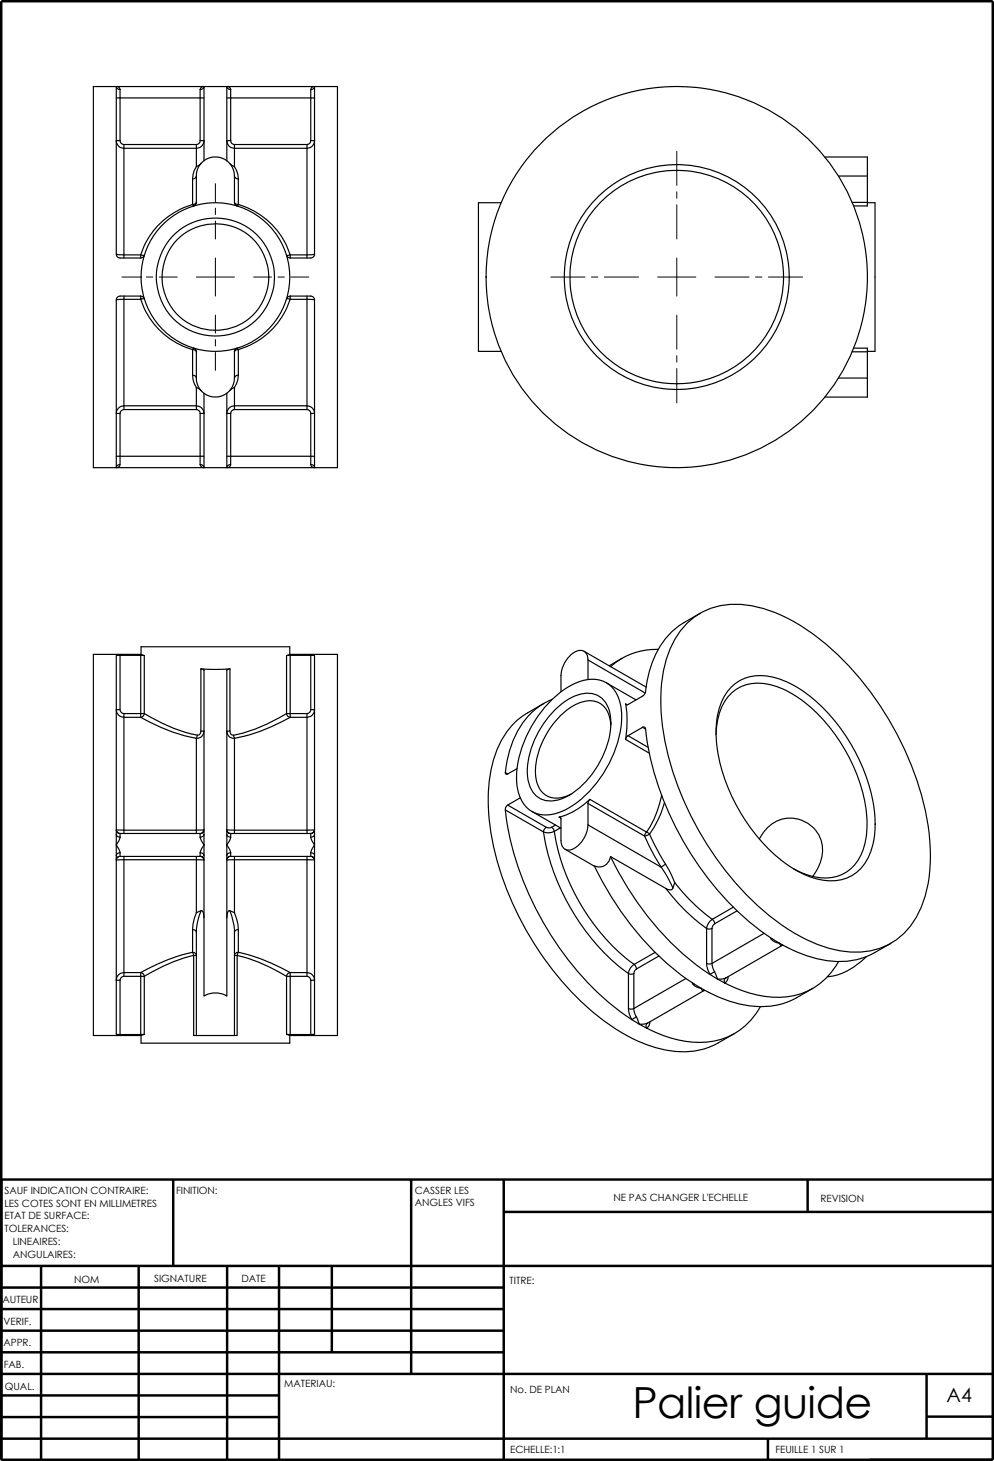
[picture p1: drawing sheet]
<svg xmlns="http://www.w3.org/2000/svg" width="195mm" height="287mm" viewBox="0 0 195 287" stroke-linecap="round" stroke-linejoin="round" font-family="sans-serif">
<g fill="none" stroke="#000" stroke-width=".49">
<path d="M.2 .2h195.1v287h-195.1zM34.1 232.1v17M80.9 232.1v38.3M99.1 238.5h96.2M99.1 232.1v55.2M158.8 232v6.4M195.3 232.1h-195v55.2M.3 249.1h195M.3 253.4h98.8M.3 257.6h98.8M8.1 249.1v38.2M27.3 249.1v38.2"/>
<path d="M44.7 249.1v38.2M54.9 249.1v38.2M65.3 249.1v17M.3 266.1h98.8M.3 261.8h98.8M.3 274.6h54.6M.3 278.8h54.6M.3 270.4h195M182.2 278.8h13.1M182.2 270.2v12.8M.3 283.1h195M151 283v4.2"/>
</g>
<g fill="none" stroke="#000" stroke-width=".23">
<path d="M18.4 17h48v75h-48zM22.9 17.1v32.9a.75 .75 0 0 0 .7 .8h4.1M22.9 19.3h.7M22.9 17.1a.68 .68 0 0 0 .7 .5M22.9 17.1v-.1a.65 .65 0 0 1 .7 .6M23.6 17.6v1.7M23.6 19.3v8.4M23.6 19.3h15.8M39.4 19.3h.7M39.4 17.6v1.7M39.4 19.3v8.4M40.1 17.1v14.5"/>
<path d="M40.1 17.1a.72 .72 0 0 1-.7 .5M40.1 17.1l-.5 .1-.2 .4M44.6 17.1v14.5M44.6 19.3h.8M44.6 17.1a.72 .72 0 0 0 .8 .5M44.6 17.1l.2-.1a.64 .64 0 0 1 .6 .6M45.4 17.6v1.7M45.4 19.3v8.4M45.4 19.3h15.7M61.1 19.3h.8M61.1 19.3v8.4M61.9 17.1v33.1a.8 .8 0 0 1-.8 .6h-4"/>
<path d="M61.9 17.1a.68 .68 0 0 1-.8 .5v1.7M61.9 17.1l-.6 .1-.2 .4M23.6 27.7h-.7a1.48 1.48 0 0 0 1.5 1.5v21M23.6 27.7a.76 .76 0 0 0 .8 .7M24.4 28.4v.8h14.2M24.4 28.4h14.2M37.9 35.2v5M38.6 39.8l-.3 .6-.3 .1-.1-.3M38.6 29.2v3.6M38.6 32.8l-.6 1.5-.1 .9M38.6 39.8l-.1 .3-.6 .1M38.6 34.6a.67 .67 0 0 1-.7 .6"/>
<path d="M38.6 28.4v.8M39.4 27.7h.7a1.52 1.52 0 0 1-1.5 1.5M39.4 27.7a.72 .72 0 0 1-.8 .7M39.5 32.2l-.9 .6M45.2 32.2l.9 .6M45.4 27.7h-.8a1.48 1.48 0 0 0 1.5 1.5M45.4 27.7a.72 .72 0 0 0 .7 .7v.8M46.1 34.6l-.1-.9-.4-.9-.7-.9-.7-.5-1.1-.4-1.1-.1-.8 .2-.9 .4-1.1 1-.5 1.4-.1 5.9M46.1 32.8l.7 1.5 .1 .9M46.1 29.2v3.6M46.1 34.6a.71 .71 0 0 0 .8 .6M46.1 34.6v5.2"/>
<path d="M46.1 29.2h14.3M46.1 28.4h14.3M46.1 39.8l.4 .6 .2 .1 .2-.3a15.2 15.2 0 0 1 10.2 10M46.9 35.2v5l-.6-.1-.2-.3M60.4 29.2v21M60.4 28.4v.8M61.1 27.7h.8a1.49 1.49 0 0 1-1.5 1.5M61.1 27.7a.72 .72 0 0 1-.7 .7M98.6 39.9h-4.5v5.7v23.5h4.5M162.2 30.9h8.4v8.9M164.9 34.6h5.7M167.6 39.8h3"/>
<path d="M170.6 39.9h1.5v2.3v26.9h-1.5M170.6 39.8v.7h-2.7M22.9 50l1.5 .2M24.4 58.9l-1.5 .1M24.4 58.9h3.3a15.1 15.1 0 0 0 10.2 9.9l.1-.3 .3 .1 .3 .6M24.4 58.9v21M24.4 50.2v.6M24.4 58.3v.6M24.4 50.2h3.3M27.7 50.2h.7l-.3 .4-.4 .2M27.7 58.3a.7 .7 0 0 1 .7 .5l-.7 .1zM27.7 58.3h-4.1a.75 .75 0 0 0-.7 .7v33"/>
<path d="M27.7 50.2v.6M37.9 40.2a15.1 15.1 0 0 0-10.2 10M57.1 58.3h4.2a.74 .74 0 0 1 .6 .7v33M57.1 58.3a.75 .75 0 0 0-.7 .5l.7 .1M57.1 50.2h-.7l.2 .4 .5 .2M57.1 58.3v.6M57.1 50.2v.6M57.1 58.9a15.2 15.2 0 0 1-10.2 9.9M57.1 58.9h3.3M57.1 50.2h3.3M60.4 58.9l1.4 .1M60.4 58.9v21"/>
<path d="M60.4 50.2v.6M60.4 58.3v.6M61.8 50l-1.4 .2M24.4 79.9a1.52 1.52 0 0 0-1.5 1.5h.7M24.4 79.9v.7M24.4 79.9h14.2M37.9 73.8l.1 .9 .6 1.5M37.9 73.8a.67 .67 0 0 1 .7 .6M38.6 69.2l.1 6 .5 1.3 1.1 1 .9 .4 1 .2h.8l1.2-.5 .7-.5 .7-.9 .4-.9 .1-.9M38.6 69.2a.65 .65 0 0 0-.7-.4v5M38.6 76.2v3.7M38.6 76.2l.9 .7"/>
<path d="M38.6 79.9a1.52 1.52 0 0 1 1.5 1.5h-.7v8.4M38.6 79.9v.7M40.1 77.4v14.6M44.6 77.4v14.6M46.1 76.2v3.7M46.1 69.2v5.2a.71 .71 0 0 1 .8-.6M46.1 76.2l-.9 .7M46.1 79.9a1.52 1.52 0 0 0-1.5 1.5h.8M46.1 79.9v.7a.76 .76 0 0 0-.7 .8M46.1 79.9h14.3M46.9 68.8l-.2-.3-.2 .1-.3 .2-.1 .4M46.9 68.8v5"/>
<path d="M46.9 73.8l-.1 .9-.7 1.5M46.9 68.8l-.4 .1-.4 .3M60.4 79.9a1.48 1.48 0 0 1 1.5 1.5h-.8M60.4 79.9v.7M164.9 74.4h5.7M167.6 69.2h3M167.9 68.5h2.7v.7M170.6 74.4v3.7h-8.4M170.6 69.2v5.2M22.9 89.8h.7M23.6 89.8v1.6a.68 .68 0 0 0-.7 .6M23.6 91.4l-.2 .4-.5 .2"/>
<path d="M23.6 81.4v8.4M23.6 89.8h15.8M24.4 80.6a.8 .8 0 0 0-.8 .8M24.4 80.6h14.2M38.6 80.6a.76 .76 0 0 1 .8 .8M39.4 89.8h.7M39.4 89.8v1.6M39.4 91.4a.72 .72 0 0 1 .7 .6M39.4 91.4l.2 .5 .5 .1M44.6 89.8h.8M45.4 89.8v1.6a.72 .72 0 0 0-.8 .6M45.4 91.4l-.4 .5-.4 .1"/>
<path d="M45.4 81.4v8.4M45.4 89.8h15.7M46.1 80.6h14.3M60.4 80.6a.76 .76 0 0 1 .7 .8M61.1 89.8h.8M61.1 89.8v1.6M61.1 91.4a.68 .68 0 0 1 .8 .6M61.1 91.4l.3 .5 .5 .1M61.1 81.4v8.4M23.6 129h-.7v35.2M23.6 129v10.6h-.7a1.48 1.48 0 0 0 1.5 1.5M23.6 139.6a.8 .8 0 0 0 .8 .8"/>
<path d="M23.6 129h4.1M27.7 129h.7M27.7 129v11.4h-3.3M27.7 128.8h-9.3v43.7v31.3h9.3M27.7 128.8l.7 .2M27.7 128.8v-1.5h10.4h18.9v1.5M28.4 129v11.4M39.5 131.6l2.8 .1 2.9-.1M39.5 131.6l.6 .3v32.3M39.5 131.6v12.3M45.2 131.6l-.6 .3v32.3M45.2 131.6v12.3h-.6a1.38 1.38 0 0 0 1.5 1.4"/>
<path d="M56.4 129v11.4M57 128.8h9.4v40.6v34.4h-9.4M57 128.8l-.6 .2M57.1 129h-.7M57.1 129h4M57.1 129v11.4M61.1 129h.8v35.2M61.1 139.6h.8a1.48 1.48 0 0 1-1.5 1.5M61.1 139.6a.76 .76 0 0 1-.7 .8M61.1 129v10.6M107 138.4a23.2 23.2 0 0 0-6.1 4.1 21.2 21.2 0 0 0-4.9 14.2 54.1 54.1 0 0 0 8.3 27.8 53.1 53.1 0 0 0 19.2 19.4 20.8 20.8 0 0 0 14.6 2.6l2.2-.8 4.2-2.3M108.1 138.1a13.4 13.4 0 0 1 7.9-4.4 5.4 5.4 0 0 1 5.9 4.4 16.8 16.8 0 0 1-1.7 11.3 20.1 20.1 0 0 1-10.4 10.5 5.7 5.7 0 0 1-8-4.4 18.6 18.6 0 0 1 2.9-12.9 23.8 23.8 0 0 1 3.4-4.5z"/>
<path d="M108.6 137.6a14.9 14.9 0 0 0-8.5 10.6l-.7 3.8M109.3 139.5a9.2 9.2 0 0 1 6.9-3.1 4.8 4.8 0 0 1 3.9 5.1 17.7 17.7 0 0 1-9 15.4 5.1 5.1 0 0 1-5.8-.5 8.5 8.5 0 0 1-1.2-7.8 19.3 19.3 0 0 1 5.2-9.1zM114.9 128.2l12.2 7M115.6 129.9a1.66 1.66 0 0 0-.9-1.8 1.66 1.66 0 0 0-1.9 .3 6 6 0 0 0-2.5 4.5v3.2M115.6 129.9l11.3 6.5M115.6 129.9v3.8M119.2 134.4l5.9 3.3M122.4 129.5l-2.6 1.5M123.1 138.5a22 22 0 0 1 0 7M123.1 138.5l.3 .2M129.5 127.8a13.4 13.4 0 0 0-9.4 3.4M135 122.8a13.8 13.8 0 0 1 13.1-3.6 32.9 32.9 0 0 1 15.3 8.4 61.3 61.3 0 0 1 19.3 36.4 28.9 28.9 0 0 1-2.2 15.9 13.4 13.4 0 0 1-14.3 7.3 30.1 30.1 0 0 1-14.8-6.9 60.6 60.6 0 0 1-21.3-38.8 28.6 28.6 0 0 1 2.2-14.8l.8-1.5z"/>
<path d="M137.7 120.7a23.1 23.1 0 0 0-6.2 4.3 20.9 20.9 0 0 0-4.6 11.5l-.5 .5-2.9 1.6-.3 .1-.1-.2M143.7 135.3a8.5 8.5 0 0 1 8.9-1.9 24.8 24.8 0 0 1 11.8 8.7 34 34 0 0 1 7.7 20.1 12.3 12.3 0 0 1-3.5 9.3 9.3 9.3 0 0 1-9.6 .9 29.3 29.3 0 0 1-13.4-12.5 30.7 30.7 0 0 1-4.7-17.4 11.7 11.7 0 0 1 2.8-7.2zM24.4 141.1v22.3M24.4 141.1h3.3a35.2 35.2 0 0 0 10.9 4.2M24.4 140.4v.7M27.7 140.4h.7a.66 .66 0 0 1-.7 .7zM28.4 140.4a33.1 33.1 0 0 0 10.4 4.3M38.6 145.3v18.1M38.8 144.7l-.2 .6M39.5 143.9h.6a1.38 1.38 0 0 1-1.5 1.4M39.5 143.9l-.2 .6-.5 .2M45.2 143.9l.2 .6 .5 .2 .2 .6"/>
<path d="M46.1 145.3v18.1M56.4 140.4a32.6 32.6 0 0 1-10.5 4.3M56.4 140.4a.76 .76 0 0 0 .7 .7M56.4 140.4h.7M57.1 141.1l-.7 .4a35.3 35.3 0 0 1-10.3 3.8M57.1 140.4v.7M57.1 141.1h3.3M57.1 140.4h3.3M60.4 141.1v22.3M60.4 140.4v.7M99.4 152l.1 .3h.4M99.4 159.4a60.6 60.6 0 0 0 21.9 39.2l3 2"/>
<path d="M99.4 152l.5 .3M99.4 159.4l7.5 4.3M99.9 158.4l-.4 .3-.1 .7M99.9 158.4l7.5 4.4 .6 .1 .5-.1M101.7 151.2l-1.8 1.1M102.3 157l-2.4 1.4M104.6 159.7l5.7 3.3M115.6 158.1v4.2M115.6 158.1l11.2 6.4M116 157.3a14.1 14.1 0 0 1-6 3.5M116 157.3l-.4 .8M116 157.3l11.2 6.4"/>
<path d="M120.1 142.7a4.5 4.5 0 0 0-3.6-4.8 9.2 9.2 0 0 0-7.1 3.9 15.3 15.3 0 0 0-4 11.5 4.1 4.1 0 0 0 5.9 3.4l1-.4M123.1 145.5l4.6 2.7M123.5 144.8l-.3 .2-.1 .5M123.5 144.8l4 2.3M126.4 143.1a.34 .34 0 0 1 .5 .1l.1 .3M126.4 143.1l.6 .4M126.4 143.1l-2.9 1.7M127 143.5a60.2 60.2 0 0 0 23.6 40.4l2.7 1.7M130.1 156.5a19.8 19.8 0 0 1-2.9 7.2M130.7 157.9a18.9 18.9 0 0 1-2.9 6.2M140.8 144.6a10.6 10.6 0 0 1 4-9 8.9 8.9 0 0 1 8.5-.3 27.9 27.9 0 0 1 12.9 12.3 29 29 0 0 1 4.2 16.4 9.3 9.3 0 0 1-4.8 8.1 10.7 10.7 0 0 1-9.5-1.1M22.9 166.3l.7 1.5"/>
<path d="M22.9 164.2v2.1M22.9 166.3v2M22.9 168.3v35.2l.7 .1M22.9 164.2a.65 .65 0 0 0 .7 .5M22.9 163.3l.2 .5 .5 .2M22.9 163.3l1.5 .1M23.6 167.8v.7M23.6 164.7l-.1 .6-.6 1M23.6 164v.7M23.6 164h15.8v.7M23.6 167.8a.65 .65 0 0 0-.7 .5M23.6 168.5l-.5 .2-.2 .6"/>
<path d="M24.4 169.2h-1.5M24.4 169.2v22.2M24.4 163.4v.6M24.4 168.5v.7M24.4 163.4h14.2M24.4 169.2h14.2M38.6 169.2h1.5M38.6 169.2v10.4M38.6 179.6l-.6 2.3-.1 1M38.6 163.4v.6M38.6 168.5v.7M39.4 164.7l.7 1.6"/>
<path d="M39.4 167.8v.7h-15.8M39.4 167.8a.69 .69 0 0 1 .7 .5M39.4 168.5l.4 .1 .3 .7M39.5 179.2h.3a1.59 1.59 0 0 1 .3 1.4M39.5 179.2l-.9 .4M39.5 179.2l-.6 2.1-.3 2.1M40.1 163.3l-1.5 .1M40.1 168.3v27.7a4.6 4.6 0 0 1 4.5 0v-27.7M40.1 166.3v2M40.1 164.2v2.1M40.1 166.3l-.7 1.5M40.1 164.2a.69 .69 0 0 1-.7 .5"/>
<path d="M40.1 163.3l-.2 .5-.5 .2M44.6 164.2v2.1M44.6 166.3v2M44.6 166.3l.5 .8 .3 .7M44.6 164.2a.69 .69 0 0 0 .8 .5M44.6 163.3l.2 .5 .6 .2M44.7 163.3l1.4 .1M45.2 179.2l.9 .4M45.2 179.2h-.2a1.43 1.43 0 0 0-.4 1.4M45.2 179.2a11.3 11.3 0 0 1 .9 4.2M45.4 167.8v.7M45.4 164.7l-.3 .8-.5 .8"/>
<path d="M45.4 164v.7M45.4 167.8a.69 .69 0 0 0-.8 .5M45.4 168.5l-.6 .2-.2 .6M45.4 168.5h15.7M45.4 164h15.7M46.1 169.2h-1.4M46.1 169.2v10.4M46.1 179.6l.7 2.3 .1 1M46.1 163.4v.6M46.1 168.5v.7M46.1 163.4h14.3M46.1 169.2h14.3"/>
<path d="M60.4 169.2h1.4M60.4 169.2v22.2a1.49 1.49 0 0 1 1.5 1.5h-.8v10.7M60.4 163.4v.6M60.4 168.5v.7M61.1 164.7l.8 1.6M61.1 167.8v.7M61.1 164v.7M61.1 167.8a.65 .65 0 0 1 .8 .5M61.1 168.5l.5 .2 .3 .6M61.8 163.3l-1.4 .1M61.9 166.3l-.8 1.5M61.9 168.3v35.2l-.8 .1"/>
<path d="M61.9 166.3v2M61.9 164.2v2.1M61.9 164.2a.65 .65 0 0 1-.8 .5M61.9 163.3l-.3 .5-.5 .2M106.9 163.7a43.6 43.6 0 0 0 16.7 27.9M107.4 162.8l-.3 .4-.2 .5M108.5 162.8l.5 .8M109 163.6a41 41 0 0 0 15.7 26.2M109 163.6l-1.1 .3-1-.2M109.3 162.4l-.8 .4M110 160.8h.2l.1 .3v4.3a1.65 1.65 0 0 0 .9 1.8 1.65 1.65 0 0 0 2-.4 5.9 5.9 0 0 0 2.4-4.5M110 160.8l.3 .2"/>
<path d="M110.2 162.9l-1.2 .7M111.1 167.1l5.8 3.4M115.6 162.3l14.4 8.3M120.1 168.6a2.27 2.27 0 0 1-3.2 1.8 56.8 56.8 0 0 0 20.3 23.6 27.8 27.8 0 0 0 11.9 4.1 13.9 13.9 0 0 0 7.6-1.8l3.1-1.8M120.1 168.6a57.6 57.6 0 0 0 19.5 23.2M120.1 168.6l10.8 6.2M126.8 164.5l2 4.1 1.2 2M127.2 163.7l-.4 .8M127.2 163.7l.6 .4M127.8 164.1l1.6 3.4 1.5 2.6M127.8 164.1l-1 .4M130 170.6l1.3 2.1 1 2"/>
<path d="M130.9 170.1l1.8 3.6M130.9 170.1l-.9 .5M130.9 174.8a37.1 37.1 0 0 0 8.1 7.9M132.3 174.7a.85 .85 0 0 1-1.4 .1M132.7 173.7a36.5 36.5 0 0 0 7.4 7.2M132.7 173.7l-.4 1M144.2 178.5l-4.1 2.4M145 179.2l-4.4 2.6M149.3 165.1a6.5 6.5 0 0 1 10.7-2.2 6.7 6.7 0 0 1 .6 8.4l-.7 1.1M23.6 192.9v10.7M24.4 191.4a1.48 1.48 0 0 0-1.5 1.5h.7M24.4 192.1a.8 .8 0 0 0-.8 .8"/>
<path d="M24.4 191.4v.7M24.4 191.4h3.3M24.4 192.1h3.3v11.5M27.7 191.4a.76 .76 0 0 1 .7 .7M27.7 191.4v.7h.7M28.4 192.1a33.7 33.7 0 0 1 9.7-4.1v15.8h.5M28.4 192.1v11.4M37.9 182.9v4.5M37.9 187.4a37.2 37.2 0 0 0-10.2 4M37.9 182.9a.65 .65 0 0 1 .7 .5M37.9 187.4h.1a.58 .58 0 0 1 .6 .6h-.5zM38.6 183.4v20.4"/>
<path d="M46.1 183.4v20.4M46.9 187.4a37.9 37.9 0 0 1 10.2 4M46.9 182.9v4.5M46.9 182.9a.69 .69 0 0 0-.8 .5M46.9 187.4h-.2a.68 .68 0 0 0-.6 .6 27.6 27.6 0 0 1 10.3 4.1M46.9 187.4l-.3 .6v15.8h-.5M56.4 192.1h.7M56.4 192.1v11.4M57.1 191.4a.76 .76 0 0 0-.7 .7M57.1 191.4v.7M57.1 191.4h3.3v.7M57.1 192.1h3.3"/>
<path d="M57.1 192.1v11.5M60.4 192.1a.76 .76 0 0 1 .7 .8M123.6 198.4a4.4 4.4 0 0 0 .7 2.2M123.6 198.4l.6 .2 .5-.2M123.6 191.6l.5 .1 .6-.1M123.6 191.6v6.8M124.7 198.4l.1 .9 .4 .8M124.7 191.6v6.8M124.7 189.8l-.8 .8-.3 1M124.7 189.8l.5 .9M125.2 190.7l-.4 .4-.1 .5M128.9 187.4l-4.2 2.4"/>
<path d="M129.6 188.1l-4.4 2.6M134.9 192.5l-10.2 5.9M136.2 193.4l.1 .3M136.3 193.7l.7 .5 .9 .3 .3 .4h.3M136.5 193.6l-.2 .1M138.5 194.9l-11.1 6.4M138.6 194.9h-.1M139 189.6l.2 1.1 .4 1.1M139 189.6l.4 .1 .6-.1M139 182.7l.5 .1 .5-.1M139 182.7v6.9M139.6 191.8l1.5 .8"/>
<path d="M140 189.6l.2 .8 .3 .8M140 182.7v6.9M140.1 180.9l.3 .4 .2 .5M140.1 180.9l-.8 .8-.3 1M140.5 191.2l.6 1.4M140.5 191.2l-.9 .6M140.6 181.8l-.4 .4-.2 .5M141.1 192.6l1.4 .8M142.7 192.5l-.7 .1h-.9M142.7 192.5a.7 .7 0 0 0-.2 .9M142.8 192.4l-.1 .1M143.2 192.2a1.44 1.44 0 0 1-.7 1.2"/>
<path d="M149.6 198.1a13.4 13.4 0 0 1-14.1 6.9 24.6 24.6 0 0 1-8.3-2.7M150.3 183.7l-10.3 5.9M151.5 184.5l.2 .3M151.7 184.8l.7 .5 .9 .3M151.8 184.7l-.1 .1M153.3 185.6l.4 .2a23.6 23.6 0 0 0 13 3.3 13.2 13.2 0 0 0 5.3-1.7l3.2-1.8M153.3 185.6l.2 .4h.3M153.8 186l-11 6.4M154 186h-.2M164.9 189.2a13.3 13.3 0 0 1-13.7 7 24.6 24.6 0 0 1-8.7-2.8M170.4 188.2a13.1 13.1 0 0 1-7.7 4M23.6 203.6h4.1"/>
<path d="M27.7 203.8v1.5h1.8h27.5v-1.5M28.4 203.5l-.7 .1M28.4 203.5l-.7 .3M38.6 203.8h7.5M56.4 203.5l.6 .3M56.4 203.5l.7 .1M57.1 203.6h4M124.3 200.6l1.4 .9M125.2 200.1l.5 1.4M125.2 200.1l-.9 .5M125.7 201.5l1.5 .8M127.3 201.3l-1.6 .2"/>
<path d="M127.3 201.3a.68 .68 0 0 0-.1 1M127.4 201.3h-.1M127.8 201.1a1.32 1.32 0 0 1-.6 1.2"/>
<circle cx="42.4" cy="54.5" r="11.6"/>
<circle cx="42.4" cy="54.5" r="10.5"/>
<circle cx="42.4" cy="54.5" r="14.6"/>
<circle cx="133.1" cy="54.5" r="21"/>
<circle cx="133.1" cy="54.5" r="37.5"/>
<circle cx="133.1" cy="54.5" r="22.1"/>
</g>
<g fill="none" stroke="#000" stroke-width=".2">
<path d="M42.4 36.1v3.6M133.1 29.8v6.7M133.1 37.8v1.2M24 54.5h3.5M28.8 54.5h1.3M31.3 54.5h3.6M38.6 54.5h7.5M42.4 40.9v1.3M42.4 43.5v3.5M42.4 50.8v7.5M49.9 54.5h3.5M54.7 54.5h1.2"/>
<path d="M57.2 54.5h3.5M108.3 54.5h6.8M116.3 54.5h1.3M118.9 54.5h6.7M129.3 54.5h7.6M133.1 40.3v6.7M133.1 50.8v7.5M140.6 54.5h6.7M148.6 54.5h1.2M151.1 54.5h6.8M42.4 62v3.5M42.4 66.8v1.3"/>
<path d="M42.4 69.4v3.5M133.1 62v6.7M133.1 70v1.3M133.1 72.5v6.8"/>
</g>
<text font-size="8.4" x="124.4" y="278.9">Palier guide</text>
<text font-size="3.9" x="186.2" y="275.9">A4</text>
<g font-size="2">
<text x=".9" y="235">SAUF INDICATION CONTRAIRE:</text>
<text x=".9" y="237.5">LES COTES SONT EN MILLIMETRES</text>
<text x=".9" y="240">ETAT DE SURFACE:</text>
<text x="34.6" y="235">FINITION:</text>
<text x="81.6" y="237.4">ANGLES VIFS</text>
<text x="81.6" y="234.9">CASSER LES</text>
<text x="120.7" y="236.3">NE PAS CHANGER L'ECHELLE</text>
<text x="161.4" y="236.4">REVISION</text>
<text x=".9" y="242.5">TOLERANCES:</text>
<text x="2.5" y="245">LINEAIRES:</text>
<text x="2.5" y="247.4">ANGULAIRES:</text>
<text x=".5" y="256.4">AUTEUR</text>
<text x="14.6" y="252.4">NOM</text>
<text x="30.3" y="252.3">SIGNATURE</text>
<text x="47.5" y="252.3">DATE</text>
<text x="100.2" y="252.6">TITRE:</text>
<text x=".7" y="260.7">VERIF.</text>
<text x=".7" y="264.8">APPR.</text>
<text x=".7" y="269.1">FAB.</text>
<text x=".9" y="273.5">QUAL.</text>
<text x="55.9" y="272.9">MATERIAU:</text>
<text x="100.3" y="274">No. DE PLAN</text>
<text x="100.3" y="286">ECHELLE:1:1</text>
<text x="152.5" y="285.9">FEUILLE 1 SUR 1</text>
</g>
</svg>
